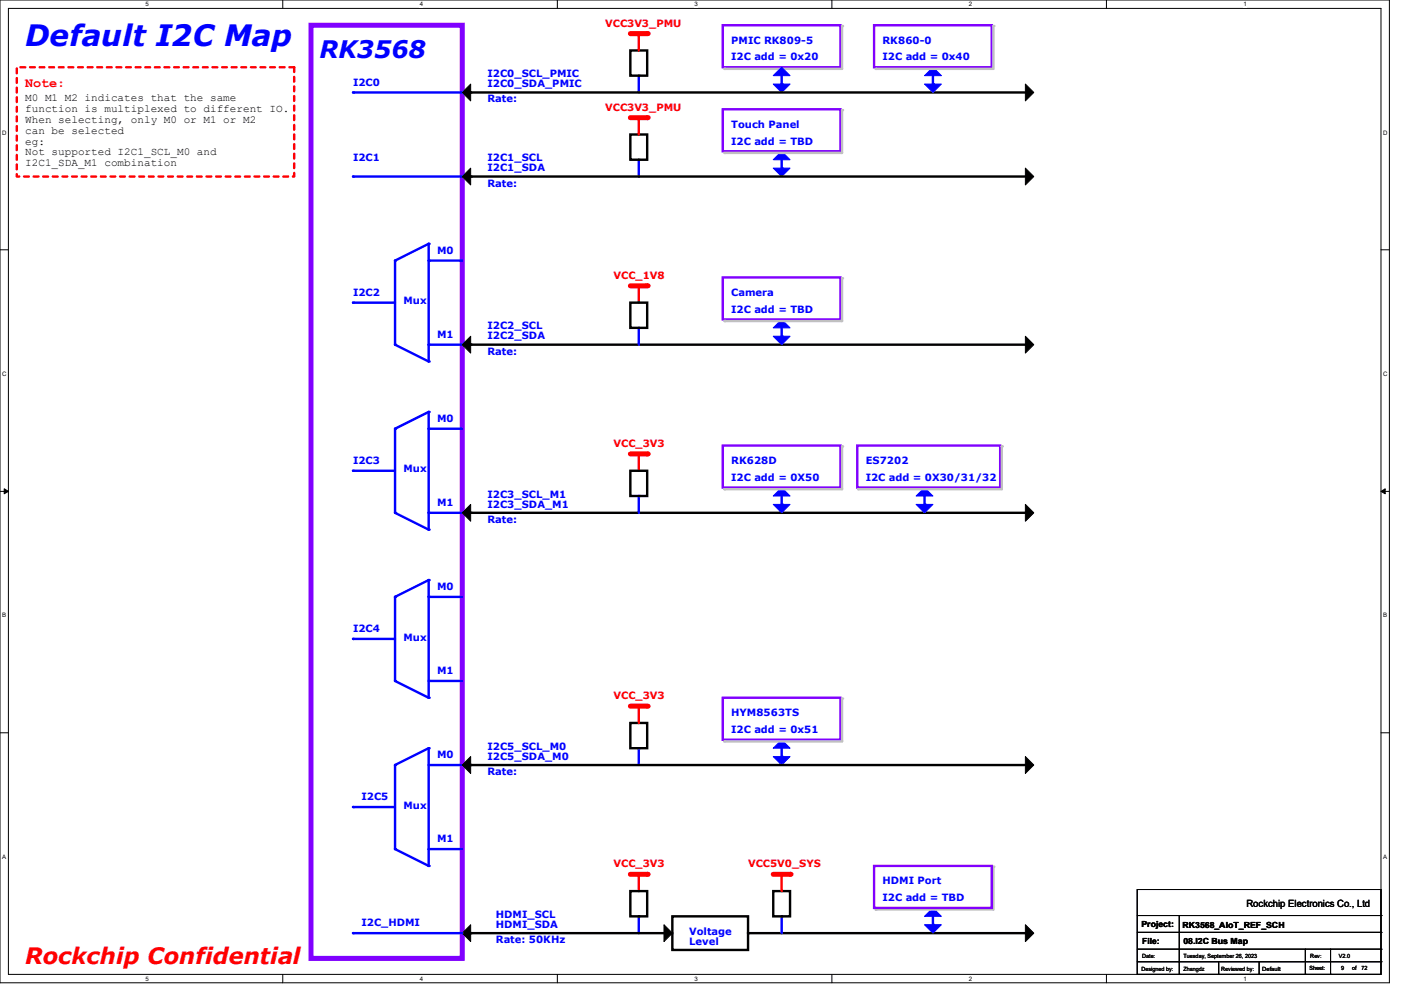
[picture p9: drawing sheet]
<svg xmlns="http://www.w3.org/2000/svg" width="297mm" height="210mm" viewBox="0 0 297 210" stroke-linecap="round" stroke-linejoin="round" font-family="sans-serif">
<path d="M0 0h293.9v207.9h-293.9zM1.8 1.8h290.3v204.3h-290.3z" fill="none" stroke="#000" stroke-width=".21"/>
<g fill="#fff">
<path d="M30.8 .2h.7v1.4h-.7z"/>
<path d="M30.8 206.2h.7v1.4h-.7z"/>
</g>
<path d="M59.8 0v1.8M59.8 206.1v1.8" fill="none" stroke="#000" stroke-width=".21"/>
<g fill="#fff">
<path d="M88.8 .2h.7v1.4h-.7z"/>
<path d="M88.8 206.2h.7v1.4h-.7z"/>
</g>
<path d="M117.9 0v1.8M117.9 206.1v1.8" fill="none" stroke="#000" stroke-width=".21"/>
<g fill="#fff">
<path d="M146.9 .2h.7v1.4h-.7z"/>
<path d="M146.9 206.2h.7v1.4h-.7z"/>
</g>
<path d="M176 0v1.8M176 206.1v1.8" fill="none" stroke="#000" stroke-width=".21"/>
<g fill="#fff">
<path d="M205 .2h.7v1.4h-.7z"/>
<path d="M205 206.2h.7v1.4h-.7z"/>
</g>
<path d="M234.1 0v1.8M234.1 206.1v1.8" fill="none" stroke="#000" stroke-width=".21"/>
<g fill="#fff">
<path d="M263.1 .2h.6v1.4h-.6z"/>
<path d="M263.1 206.2h.6v1.4h-.6z"/>
<path d="M.5 27.3h.9v1.4h-.9z"/>
<path d="M292.6 27.3h.9v1.4h-.9z"/>
<path d="M.5 78.4h.9v1.4h-.9z"/>
<path d="M292.6 78.4h.9v1.4h-.9z"/>
</g>
<path d="M0 52.8h1.8M292.1 52.8h1.8" fill="none" stroke="#000" stroke-width=".21"/>
<g fill="#fff">
<path d="M.5 129.5h.8v1.4h-.8z"/>
<path d="M292.6 129.5h.8v1.4h-.8z"/>
</g>
<path d="M0 103.9h1.8M292.1 103.9h1.8" fill="none" stroke="#000" stroke-width=".21"/>
<path d="M.9 103.4l.9 .5-.9 .5zM292.1 103.9l.9-.5v1z" fill="#000" stroke="#000" stroke-width=".21"/>
<g fill="#fff">
<path d="M.5 180.5h.8v1.4h-.8z"/>
<path d="M292.6 180.5h.8v1.4h-.8z"/>
</g>
<path d="M0 155h1.8M292.1 155h1.8" fill="none" stroke="#000" stroke-width=".21"/>
<path d="M65.8 5.3h32v197.4h-32z" fill="none" stroke="#8000ff" stroke-width="1.1"/>
<path d="M74.7 19.6h23.1" fill="none" stroke="#00f" stroke-width=".51"/>
<circle cx="74.7" cy="19.6" r=".25" fill="#00f"/>
<path d="M74.7 37.3h23.1" fill="none" stroke="#00f" stroke-width=".51"/>
<circle cx="74.7" cy="37.3" r=".25" fill="#00f"/>
<path d="M90.7 72.9h7.1" fill="none" stroke="#00f" stroke-width=".51"/>
<circle cx="90.7" cy="72.9" r=".25" fill="#00f"/>
<path d="M90.7 55.1h7.1" fill="none" stroke="#00f" stroke-width=".51"/>
<circle cx="90.7" cy="55.1" r=".25" fill="#00f"/>
<path d="M74.7 64h8.9" fill="none" stroke="#00f" stroke-width=".51"/>
<circle cx="74.7" cy="64" r=".25" fill="#00f"/>
<path d="M90.7 161.8h7.1" fill="none" stroke="#00f" stroke-width=".51"/>
<circle cx="90.7" cy="161.8" r=".25" fill="#00f"/>
<path d="M74.7 170.7h8.9" fill="none" stroke="#00f" stroke-width=".51"/>
<circle cx="74.7" cy="170.7" r=".25" fill="#00f"/>
<path d="M90.7 144h7.1" fill="none" stroke="#00f" stroke-width=".51"/>
<circle cx="90.7" cy="144" r=".25" fill="#00f"/>
<path d="M90.7 126.2h7.1" fill="none" stroke="#00f" stroke-width=".51"/>
<circle cx="90.7" cy="126.2" r=".25" fill="#00f"/>
<path d="M74.7 135.1h8.9" fill="none" stroke="#00f" stroke-width=".51"/>
<circle cx="74.7" cy="135.1" r=".25" fill="#00f"/>
<path d="M90.7 108.5h7.1" fill="none" stroke="#00f" stroke-width=".51"/>
<circle cx="90.7" cy="108.5" r=".25" fill="#00f"/>
<path d="M90.7 90.7h7.1" fill="none" stroke="#00f" stroke-width=".51"/>
<circle cx="90.7" cy="90.7" r=".25" fill="#00f"/>
<path d="M74.7 99.6h8.9" fill="none" stroke="#00f" stroke-width=".51"/>
<circle cx="74.7" cy="99.6" r=".25" fill="#00f"/>
<path d="M152.9 5.3h24.9v8.9h-24.9z" fill="none" stroke="#8000ff" stroke-width=".51"/>
<path d="M178.1 5.5v9.1" fill="none" stroke="#c0c0c0" stroke-width=".51"/>
<circle cx="178.1" cy="5.5" r=".25" fill="#c0c0c0"/>
<path d="M153.2 14.6h24.9" fill="none" stroke="#c0c0c0" stroke-width=".51"/>
<circle cx="153.2" cy="14.6" r=".25" fill="#c0c0c0"/>
<path d="M163.6 16l1.8-1.8 1.7 1.8z" fill-rule="evenodd" fill="#00f" stroke="#00f" stroke-width=".21"/>
<path d="M165.4 16v1.8" fill="none" stroke="#00f" stroke-width=".51"/>
<circle cx="165.4" cy="17.8" r=".25" fill="#00f"/>
<path d="M163.6 17.8h3.5l-1.7 1.8z" fill-rule="evenodd" fill="#00f" stroke="#00f" stroke-width=".21"/>
<path d="M135.1 16v3.6" fill="none" stroke="#00f" stroke-width=".51"/>
<circle cx="135.1" cy="16" r=".25" fill="#00f"/>
<path d="M133.3 7.1h3.6" fill="none" stroke="#f00" stroke-width="1.1"/>
<circle cx="136.9" cy="7.1" r=".53" fill="#f00"/>
<path d="M133.3 10.7h3.6v5.3h-3.6z" fill="none" stroke="#000" stroke-width=".51"/>
<path d="M165.4 33.8v1.8" fill="none" stroke="#00f" stroke-width=".51"/>
<circle cx="165.4" cy="35.6" r=".25" fill="#00f"/>
<g fill="#00f" stroke="#00f" stroke-width=".21">
<path d="M163.6 35.6h3.5l-1.7 1.7z" fill-rule="evenodd"/>
<path d="M163.6 33.8l1.8-1.8 1.7 1.8z" fill-rule="evenodd"/>
</g>
<path d="M135.1 33.8v3.5" fill="none" stroke="#00f" stroke-width=".51"/>
<circle cx="135.1" cy="33.8" r=".25" fill="#00f"/>
<path d="M133.3 24.9h3.6" fill="none" stroke="#f00" stroke-width="1.1"/>
<circle cx="136.9" cy="24.9" r=".53" fill="#f00"/>
<path d="M133.3 28.4h3.6v5.4h-3.6z" fill="none" stroke="#000" stroke-width=".51"/>
<path d="M135.1 158.2v3.6" fill="none" stroke="#00f" stroke-width=".51"/>
<circle cx="135.1" cy="158.2" r=".25" fill="#00f"/>
<path d="M133.3 149.4h3.6" fill="none" stroke="#f00" stroke-width="1.1"/>
<circle cx="136.9" cy="149.4" r=".53" fill="#f00"/>
<path d="M133.3 152.9h3.6v5.3h-3.6z" fill="none" stroke="#000" stroke-width=".51"/>
<path d="M152.9 23.1h24.9v8.9h-24.9z" fill="none" stroke="#8000ff" stroke-width=".51"/>
<path d="M178.1 23.3v9" fill="none" stroke="#c0c0c0" stroke-width=".51"/>
<circle cx="178.1" cy="23.3" r=".25" fill="#c0c0c0"/>
<path d="M153.2 32.3h24.9" fill="none" stroke="#c0c0c0" stroke-width=".51"/>
<circle cx="153.2" cy="32.3" r=".25" fill="#c0c0c0"/>
<path d="M216.9 195.6l1.8 1.8-1.8 1.7z" fill-rule="evenodd" fill="#000" stroke="#000" stroke-width=".21"/>
<path d="M158.2 197.4h58.7" fill="none" stroke="#000" stroke-width=".51"/>
<circle cx="158.2" cy="197.4" r=".25" fill="#000"/>
<path d="M135.1 193.8v3.6" fill="none" stroke="#00f" stroke-width=".51"/>
<circle cx="135.1" cy="193.8" r=".25" fill="#00f"/>
<path d="M135.1 184.9v3.6" fill="none" stroke="#f00" stroke-width=".51"/>
<circle cx="135.1" cy="184.9" r=".25" fill="#f00"/>
<path d="M133.3 184.9h3.6" fill="none" stroke="#f00" stroke-width="1.1"/>
<circle cx="136.9" cy="184.9" r=".53" fill="#f00"/>
<path d="M133.3 188.5h3.6v5.3h-3.6z" fill="none" stroke="#000" stroke-width=".51"/>
<path d="M97.8 197.4l1.8-1.8v3.5z" fill-rule="evenodd" fill="#000" stroke="#000" stroke-width=".21"/>
<path d="M74.7 197.4h23.1" fill="none" stroke="#00f" stroke-width=".51"/>
<circle cx="74.7" cy="197.4" r=".25" fill="#00f"/>
<path d="M90.7 179.6h7.1" fill="none" stroke="#00f" stroke-width=".51"/>
<circle cx="90.7" cy="179.6" r=".25" fill="#00f"/>
<g fill="#000" stroke="#000" stroke-width=".21">
<path d="M99.6 17.8v3.5l-1.8-1.7z" fill-rule="evenodd"/>
<path d="M99.6 35.6v3.5l-1.8-1.8z" fill-rule="evenodd"/>
</g>
<path d="M99.6 197.4h42.6M142.2 193.8h16v7.1h-16z" fill="none" stroke="#000" stroke-width=".51"/>
<circle cx="99.6" cy="197.4" r=".25" fill="#000"/>
<path d="M165.4 193.8v3.6" fill="none" stroke="#00f" stroke-width=".51"/>
<circle cx="165.4" cy="193.8" r=".25" fill="#00f"/>
<path d="M163.6 184.9h3.5" fill="none" stroke="#f00" stroke-width="1.1"/>
<circle cx="167.1" cy="184.9" r=".53" fill="#f00"/>
<path d="M163.6 188.5h3.5v5.3h-3.5z" fill="none" stroke="#000" stroke-width=".51"/>
<path d="M165.4 158.2v1.8" fill="none" stroke="#00f" stroke-width=".51"/>
<circle cx="165.4" cy="160" r=".25" fill="#00f"/>
<g fill="#00f" stroke="#00f" stroke-width=".21">
<path d="M163.6 160h3.5l-1.7 1.8z" fill-rule="evenodd"/>
<path d="M165.4 156.5l1.7 1.7h-3.5z" fill-rule="evenodd"/>
</g>
<path d="M152.9 147.6h24.9v8.9h-24.9z" fill="none" stroke="#8000ff" stroke-width=".51"/>
<path d="M178.1 147.7v9.1" fill="none" stroke="#c0c0c0" stroke-width=".51"/>
<circle cx="178.1" cy="147.7" r=".25" fill="#c0c0c0"/>
<path d="M153.2 156.8h24.9" fill="none" stroke="#c0c0c0" stroke-width=".51"/>
<circle cx="153.2" cy="156.8" r=".25" fill="#c0c0c0"/>
<path d="M197.4 193.8v1.8" fill="none" stroke="#00f" stroke-width=".51"/>
<circle cx="197.4" cy="195.6" r=".25" fill="#00f"/>
<path d="M197.4 192l1.7 1.8h-3.5z" fill-rule="evenodd" fill="#00f" stroke="#00f" stroke-width=".21"/>
<path d="M210.1 183.3v9.1" fill="none" stroke="#c0c0c0" stroke-width=".51"/>
<circle cx="210.1" cy="183.3" r=".25" fill="#c0c0c0"/>
<path d="M185.3 192.4h24.8" fill="none" stroke="#c0c0c0" stroke-width=".51"/>
<circle cx="185.3" cy="192.4" r=".25" fill="#c0c0c0"/>
<path d="M184.9 183.1h24.9v8.9h-24.9z" fill="none" stroke="#8000ff" stroke-width=".51"/>
<path d="M195.6 195.6h3.5l-1.7 1.8z" fill-rule="evenodd" fill="#00f" stroke="#00f" stroke-width=".21"/>
<path d="M165.4 184.9v3.6" fill="none" stroke="#f00" stroke-width=".51"/>
<circle cx="165.4" cy="184.9" r=".25" fill="#f00"/>
<path d="M135.1 149.4v3.5" fill="none" stroke="#f00" stroke-width=".51"/>
<circle cx="135.1" cy="149.4" r=".25" fill="#f00"/>
<path d="M135.1 24.9v3.5" fill="none" stroke="#f00" stroke-width=".51"/>
<circle cx="135.1" cy="24.9" r=".25" fill="#f00"/>
<path d="M135.1 7.1v3.6" fill="none" stroke="#f00" stroke-width=".51"/>
<circle cx="135.1" cy="7.1" r=".25" fill="#f00"/>
<g fill="#000" stroke="#000" stroke-width=".21">
<path d="M216.9 17.8l1.8 1.8-1.8 1.7z" fill-rule="evenodd"/>
<path d="M216.9 35.6l1.8 1.7-1.8 1.8z" fill-rule="evenodd"/>
<path d="M99.6 160v3.6l-1.8-1.8z" fill-rule="evenodd"/>
<path d="M140.5 195.6l1.7 1.8-1.7 1.7z" fill-rule="evenodd"/>
</g>
<path d="M99.6 19.6h117.3M99.6 37.3h117.3M99.6 161.8h117.3" fill="none" stroke="#000" stroke-width=".51"/>
<g fill="#000">
<circle cx="99.6" cy="19.6" r=".25"/>
<circle cx="99.6" cy="37.3" r=".25"/>
<circle cx="99.6" cy="161.8" r=".25"/>
</g>
<path d="M197.4 16v1.8" fill="none" stroke="#00f" stroke-width=".51"/>
<circle cx="197.4" cy="17.8" r=".25" fill="#00f"/>
<g fill="#00f" stroke="#00f" stroke-width=".21">
<path d="M197.4 14.2l1.7 1.8h-3.5z" fill-rule="evenodd"/>
<path d="M195.6 17.8h3.5l-1.7 1.8z" fill-rule="evenodd"/>
</g>
<path d="M184.9 5.3h24.9v8.9h-24.9z" fill="none" stroke="#8000ff" stroke-width=".51"/>
<path d="M210.1 5.5v9.1" fill="none" stroke="#c0c0c0" stroke-width=".51"/>
<circle cx="210.1" cy="5.5" r=".25" fill="#c0c0c0"/>
<path d="M185.3 14.6h24.8" fill="none" stroke="#c0c0c0" stroke-width=".51"/>
<circle cx="185.3" cy="14.6" r=".25" fill="#c0c0c0"/>
<path d="M83.6 55.1v17.8" fill="none" stroke="#00f" stroke-width=".51"/>
<circle cx="83.6" cy="72.9" r=".25" fill="#00f"/>
<path d="M83.6 72.9l7.1 3.6" fill="none" stroke="#00f" stroke-width=".51"/>
<circle cx="90.7" cy="76.5" r=".25" fill="#00f"/>
<path d="M90.7 51.6v24.9" fill="none" stroke="#00f" stroke-width=".51"/>
<circle cx="90.7" cy="51.6" r=".25" fill="#00f"/>
<path d="M90.7 51.6l-7.1 3.5" fill="none" stroke="#00f" stroke-width=".51"/>
<circle cx="83.6" cy="55.1" r=".25" fill="#00f"/>
<path d="M83.6 90.7v17.8" fill="none" stroke="#00f" stroke-width=".51"/>
<circle cx="83.6" cy="108.5" r=".25" fill="#00f"/>
<path d="M83.6 108.5l7.1 3.5" fill="none" stroke="#00f" stroke-width=".51"/>
<circle cx="90.7" cy="112" r=".25" fill="#00f"/>
<path d="M90.7 87.1v24.9" fill="none" stroke="#00f" stroke-width=".51"/>
<circle cx="90.7" cy="87.1" r=".25" fill="#00f"/>
<path d="M90.7 87.1l-7.1 3.6" fill="none" stroke="#00f" stroke-width=".51"/>
<circle cx="83.6" cy="90.7" r=".25" fill="#00f"/>
<path d="M83.6 126.2v17.8" fill="none" stroke="#00f" stroke-width=".51"/>
<circle cx="83.6" cy="144" r=".25" fill="#00f"/>
<path d="M83.6 144l7.1 3.6" fill="none" stroke="#00f" stroke-width=".51"/>
<circle cx="90.7" cy="147.6" r=".25" fill="#00f"/>
<path d="M90.7 122.7v24.9" fill="none" stroke="#00f" stroke-width=".51"/>
<circle cx="90.7" cy="122.7" r=".25" fill="#00f"/>
<path d="M90.7 122.7l-7.1 3.5" fill="none" stroke="#00f" stroke-width=".51"/>
<circle cx="83.6" cy="126.2" r=".25" fill="#00f"/>
<path d="M83.6 161.8v17.8" fill="none" stroke="#00f" stroke-width=".51"/>
<circle cx="83.6" cy="179.6" r=".25" fill="#00f"/>
<path d="M83.6 179.6l7.1 3.5" fill="none" stroke="#00f" stroke-width=".51"/>
<circle cx="90.7" cy="183.1" r=".25" fill="#00f"/>
<path d="M90.7 158.2v24.9" fill="none" stroke="#00f" stroke-width=".51"/>
<circle cx="90.7" cy="158.2" r=".25" fill="#00f"/>
<path d="M90.7 158.2l-7.1 3.6" fill="none" stroke="#00f" stroke-width=".51"/>
<circle cx="83.6" cy="161.8" r=".25" fill="#00f"/>
<path d="M135.1 96v3.6" fill="none" stroke="#f00" stroke-width=".51"/>
<circle cx="135.1" cy="96" r=".25" fill="#f00"/>
<path d="M99.6 108.5h117.3" fill="none" stroke="#000" stroke-width=".51"/>
<circle cx="99.6" cy="108.5" r=".25" fill="#000"/>
<g fill="#000" stroke="#000" stroke-width=".21">
<path d="M99.6 106.7v3.5l-1.8-1.7z" fill-rule="evenodd"/>
<path d="M216.9 106.7l1.8 1.8-1.8 1.7z" fill-rule="evenodd"/>
</g>
<path d="M135.1 104.9v3.6" fill="none" stroke="#00f" stroke-width=".51"/>
<circle cx="135.1" cy="104.9" r=".25" fill="#00f"/>
<path d="M133.3 96h3.6" fill="none" stroke="#f00" stroke-width="1.1"/>
<circle cx="136.9" cy="96" r=".53" fill="#f00"/>
<path d="M133.3 99.6h3.6v5.3h-3.6z" fill="none" stroke="#000" stroke-width=".51"/>
<path d="M165.4 104.9v1.8" fill="none" stroke="#00f" stroke-width=".51"/>
<circle cx="165.4" cy="106.7" r=".25" fill="#00f"/>
<g fill="#00f" stroke="#00f" stroke-width=".21">
<path d="M163.6 106.7h3.5l-1.7 1.8z" fill-rule="evenodd"/>
<path d="M163.6 104.9l1.8-1.8 1.7 1.8z" fill-rule="evenodd"/>
</g>
<path d="M152.9 94.2h24.9v8.9h-24.9z" fill="none" stroke="#8000ff" stroke-width=".51"/>
<path d="M178.1 94.4v9.1" fill="none" stroke="#c0c0c0" stroke-width=".51"/>
<circle cx="178.1" cy="94.4" r=".25" fill="#c0c0c0"/>
<path d="M153.2 103.5h24.9" fill="none" stroke="#c0c0c0" stroke-width=".51"/>
<circle cx="153.2" cy="103.5" r=".25" fill="#c0c0c0"/>
<path d="M3.6 14.2h58.6v23.1h-58.6z" fill="none" stroke="#f00" stroke-width=".51" stroke-dasharray="1 1"/>
<path d="M195.6 104.9v1.8" fill="none" stroke="#00f" stroke-width=".51"/>
<circle cx="195.6" cy="106.7" r=".25" fill="#00f"/>
<g fill="#00f" stroke="#00f" stroke-width=".21">
<path d="M193.8 104.9l1.8-1.8 1.8 1.8z" fill-rule="evenodd"/>
<path d="M193.8 106.7h3.6l-1.8 1.8z" fill-rule="evenodd"/>
</g>
<path d="M181.4 94.2h30.2v8.9h-30.2z" fill="none" stroke="#8000ff" stroke-width=".51"/>
<path d="M211.9 94.4v9.1" fill="none" stroke="#c0c0c0" stroke-width=".51"/>
<circle cx="211.9" cy="94.4" r=".25" fill="#c0c0c0"/>
<path d="M181.5 103.5h30.4" fill="none" stroke="#c0c0c0" stroke-width=".51"/>
<circle cx="181.5" cy="103.5" r=".25" fill="#c0c0c0"/>
<path d="M216.9 160l1.8 1.8-1.8 1.8z" fill-rule="evenodd" fill="#000" stroke="#000" stroke-width=".21"/>
<path d="M135.1 60.5v3.5" fill="none" stroke="#f00" stroke-width=".51"/>
<circle cx="135.1" cy="60.5" r=".25" fill="#f00"/>
<path d="M99.6 72.9h117.3" fill="none" stroke="#000" stroke-width=".51"/>
<circle cx="99.6" cy="72.9" r=".25" fill="#000"/>
<path d="M216.9 71.1l1.8 1.8-1.8 1.8z" fill-rule="evenodd" fill="#000" stroke="#000" stroke-width=".21"/>
<path d="M165.4 69.3v1.8" fill="none" stroke="#00f" stroke-width=".51"/>
<circle cx="165.4" cy="71.1" r=".25" fill="#00f"/>
<g fill="#00f" stroke="#00f" stroke-width=".21">
<path d="M163.6 71.1h3.5l-1.7 1.8z" fill-rule="evenodd"/>
<path d="M163.6 69.3l1.8-1.7 1.7 1.7z" fill-rule="evenodd"/>
</g>
<path d="M135.1 69.3v3.6" fill="none" stroke="#00f" stroke-width=".51"/>
<circle cx="135.1" cy="69.3" r=".25" fill="#00f"/>
<path d="M133.3 60.5h3.6" fill="none" stroke="#f00" stroke-width="1.1"/>
<circle cx="136.9" cy="60.5" r=".53" fill="#f00"/>
<path d="M133.3 64h3.6v5.3h-3.6z" fill="none" stroke="#000" stroke-width=".51"/>
<path d="M152.9 58.7h24.9v8.9h-24.9z" fill="none" stroke="#8000ff" stroke-width=".51"/>
<path d="M178.1 58.8v9.1" fill="none" stroke="#c0c0c0" stroke-width=".51"/>
<circle cx="178.1" cy="58.8" r=".25" fill="#c0c0c0"/>
<path d="M153.2 67.9h24.9" fill="none" stroke="#c0c0c0" stroke-width=".51"/>
<circle cx="153.2" cy="67.9" r=".25" fill="#c0c0c0"/>
<path d="M99.6 71.1v3.6l-1.8-1.8z" fill-rule="evenodd" fill="#000" stroke="#000" stroke-width=".21"/>
<g fill="none" stroke="#000" stroke-width=".21">
<path d="M240.6 188.1h51.5v18h-51.5zM240.6 193.6h51.5M240.6 197.2h51.5M249.5 193.6v12.5M292.1 193.6h.1M292.1 197.2h.1M240.6 200.7h51.5M240.6 203.4h51.5M249.5 206.1h.1M257.8 206.1h.1M257.8 203.4v2.7M266.4 206.1h.1"/>
<path d="M266.4 203.4v2.7M276.1 206.1h.1M276.1 200.7v5.4M281.5 206.1h.1M281.5 200.7v5.4M292.1 200.7h.1M292.1 203.4h.1"/>
</g>
<text font-size="6.2" fill="#00f" x="5.3" y="9.8">Default I2C Map</text>
<text font-size="5.1" fill="#00f" x="67.6" y="12.2">RK3568</text>
<text font-size="4.8" fill="#f00" x="5.3" y="204">Rockchip Confidential</text>
<text font-size="2.8" fill="#f00" x="5.3" y="18.4">Note:</text>
<g font-size="2.3">
<text x="5.3" y="21.4">M0 M1 M2 indicates that the same</text>
<text x="5.3" y="23.7">function is multiplexed to different IO.</text>
<text x="5.3" y="26">When selecting, only M0 or M1 or M2</text>
<text x="5.3" y="28.3">can be selected</text>
<text x="5.3" y="30.6">eg:</text>
<text x="5.3" y="32.9">Not supported I2C1_SCL_M0 and</text>
<text x="5.3" y="35.1">I2C1_SDA_M1 combination</text>
</g>
<g font-size="2.1" fill="#f00">
<text x="128" y="5.7">VCC3V3_PMU</text>
<text x="128" y="23.5">VCC3V3_PMU</text>
<text x="129.8" y="59">VCC_1V8</text>
<text x="129.8" y="94.6">VCC_3V3</text>
<text x="129.8" y="147.9">VCC_3V3</text>
<text x="129.8" y="183.5">VCC_3V3</text>
<text x="158.2" y="183.5">VCC5V0_SYS</text>
</g>
<g font-size="2.1" fill="#00f">
<text x="154.7" y="9.2">PMIC RK809-5</text>
<text x="186.7" y="9.2">RK860-0</text>
<text x="103.1" y="16.3">I2C0_SCL_PMIC</text>
<text x="154.7" y="12.8">I2C add = 0x20</text>
<text x="186.7" y="12.8">I2C add = 0x40</text>
<text x="74.7" y="18.1">I2C0</text>
<text x="103.1" y="18.5">I2C0_SDA_PMIC</text>
<text x="103.1" y="21.7">Rate:</text>
<text x="154.7" y="27">Touch Panel</text>
<text x="74.7" y="34.1">I2C1</text>
<text x="103.1" y="34.1">I2C1_SCL</text>
<text x="154.7" y="30.6">I2C add = TBD</text>
<text x="103.1" y="36.2">I2C1_SDA</text>
<text x="103.1" y="39.5">Rate:</text>
<text x="92.5" y="53.7">M0</text>
<text x="74.7" y="62.6">I2C2</text>
<text x="85.3" y="64.3">Mux</text>
<text x="154.7" y="62.6">Camera</text>
<text x="92.5" y="71.5">M1</text>
<text x="103.1" y="69.7">I2C2_SCL</text>
<text x="103.1" y="71.8">I2C2_SDA</text>
<text x="154.7" y="66.1">I2C add = TBD</text>
<text x="103.1" y="75">Rate:</text>
<text x="92.5" y="89.2">M0</text>
<text x="74.7" y="98.1">I2C3</text>
<text x="85.3" y="99.9">Mux</text>
<text x="154.7" y="98.1">RK628D</text>
<text x="154.7" y="101.7">I2C add = 0X50</text>
<text x="183.1" y="98.1">ES7202</text>
<text x="183.1" y="101.7">I2C add = 0X30/31/32</text>
<text x="92.5" y="107">M1</text>
<text x="103.1" y="105.2">I2C3_SCL_M1</text>
<text x="103.1" y="107.4">I2C3_SDA_M1</text>
<text x="103.1" y="110.6">Rate:</text>
<text x="92.5" y="124.8">M0</text>
<text x="74.7" y="133.7">I2C4</text>
<text x="85.3" y="135.5">Mux</text>
<text x="92.5" y="142.6">M1</text>
<text x="154.7" y="151.5">HYM8563TS</text>
<text x="154.7" y="155">I2C add = 0x51</text>
<text x="92.5" y="160.4">M0</text>
<text x="103.1" y="158.6">I2C5_SCL_M0</text>
<text x="103.1" y="160.7">I2C5_SDA_M0</text>
<text x="103.1" y="163.9">Rate:</text>
<text x="76.5" y="169.2">I2C5</text>
<text x="85.3" y="171">Mux</text>
<text x="92.5" y="178.1">M1</text>
<text x="186.7" y="187">HDMI Port</text>
<text x="186.7" y="190.6">I2C add = TBD</text>
<text x="76.5" y="195.9">I2C_HDMI</text>
<text x="104.9" y="194.1">HDMI_SCL</text>
<text x="104.9" y="196.3">HDMI_SDA</text>
<text x="145.8" y="197.7">Voltage</text>
<text x="104.9" y="199.5">Rate: 50KHz</text>
<text x="145.8" y="199.8">Level</text>
</g>
<text font-size="2.1" x="263.7" y="191.9">Rockchip Electronics Co., Ltd</text>
<g font-size="1.8">
<text x="241.5" y="196">Project:</text>
<text x="250.2" y="196.2">RK3568_AIoT_REF_SCH</text>
<text x="241.6" y="199.6">File:</text>
<text x="250.4" y="199.7">08.I2C Bus Map</text>
</g>
<g font-size="1.3">
<text x="30.8" y="1.3">5</text>
<text x="88.8" y="1.3">4</text>
<text x="146.9" y="1.3">3</text>
<text x="205" y="1.3">2</text>
<text x="263.1" y="1.3">1</text>
<text x=".5" y="28.4">D</text>
<text x="292.6" y="28.4">D</text>
<text x=".5" y="79.5">C</text>
<text x="292.6" y="79.5">C</text>
<text x=".5" y="130.6">B</text>
<text x="292.6" y="130.6">B</text>
<text x=".5" y="181.7">A</text>
<text x="292.6" y="181.7">A</text>
<text x="30.8" y="207.4">5</text>
<text x="88.8" y="207.4">4</text>
<text x="146.9" y="207.4">3</text>
<text x="205" y="207.4">2</text>
<text x="263.1" y="207.4">1</text>
</g>
<g font-size="1.2">
<text x="241.6" y="202.6">Date:</text>
<text x="250.4" y="202.6">Tuesday, September 26, 2023</text>
<text x="277.2" y="202.6">Rev:</text>
<text x="283.2" y="202.6">V2.0</text>
<text x="241.5" y="205.3">Designed by:</text>
<text x="250.4" y="205.3">Zhangdz</text>
<text x="258.4" y="205.3">Reviewed by:</text>
<text x="267" y="205.3">Default</text>
<text x="277" y="205.1">Sheet:</text>
<text x="283.8" y="205.1">9</text>
<text x="286" y="205.1">of</text>
<text x="288" y="205.1">72</text>
</g>
</svg>
